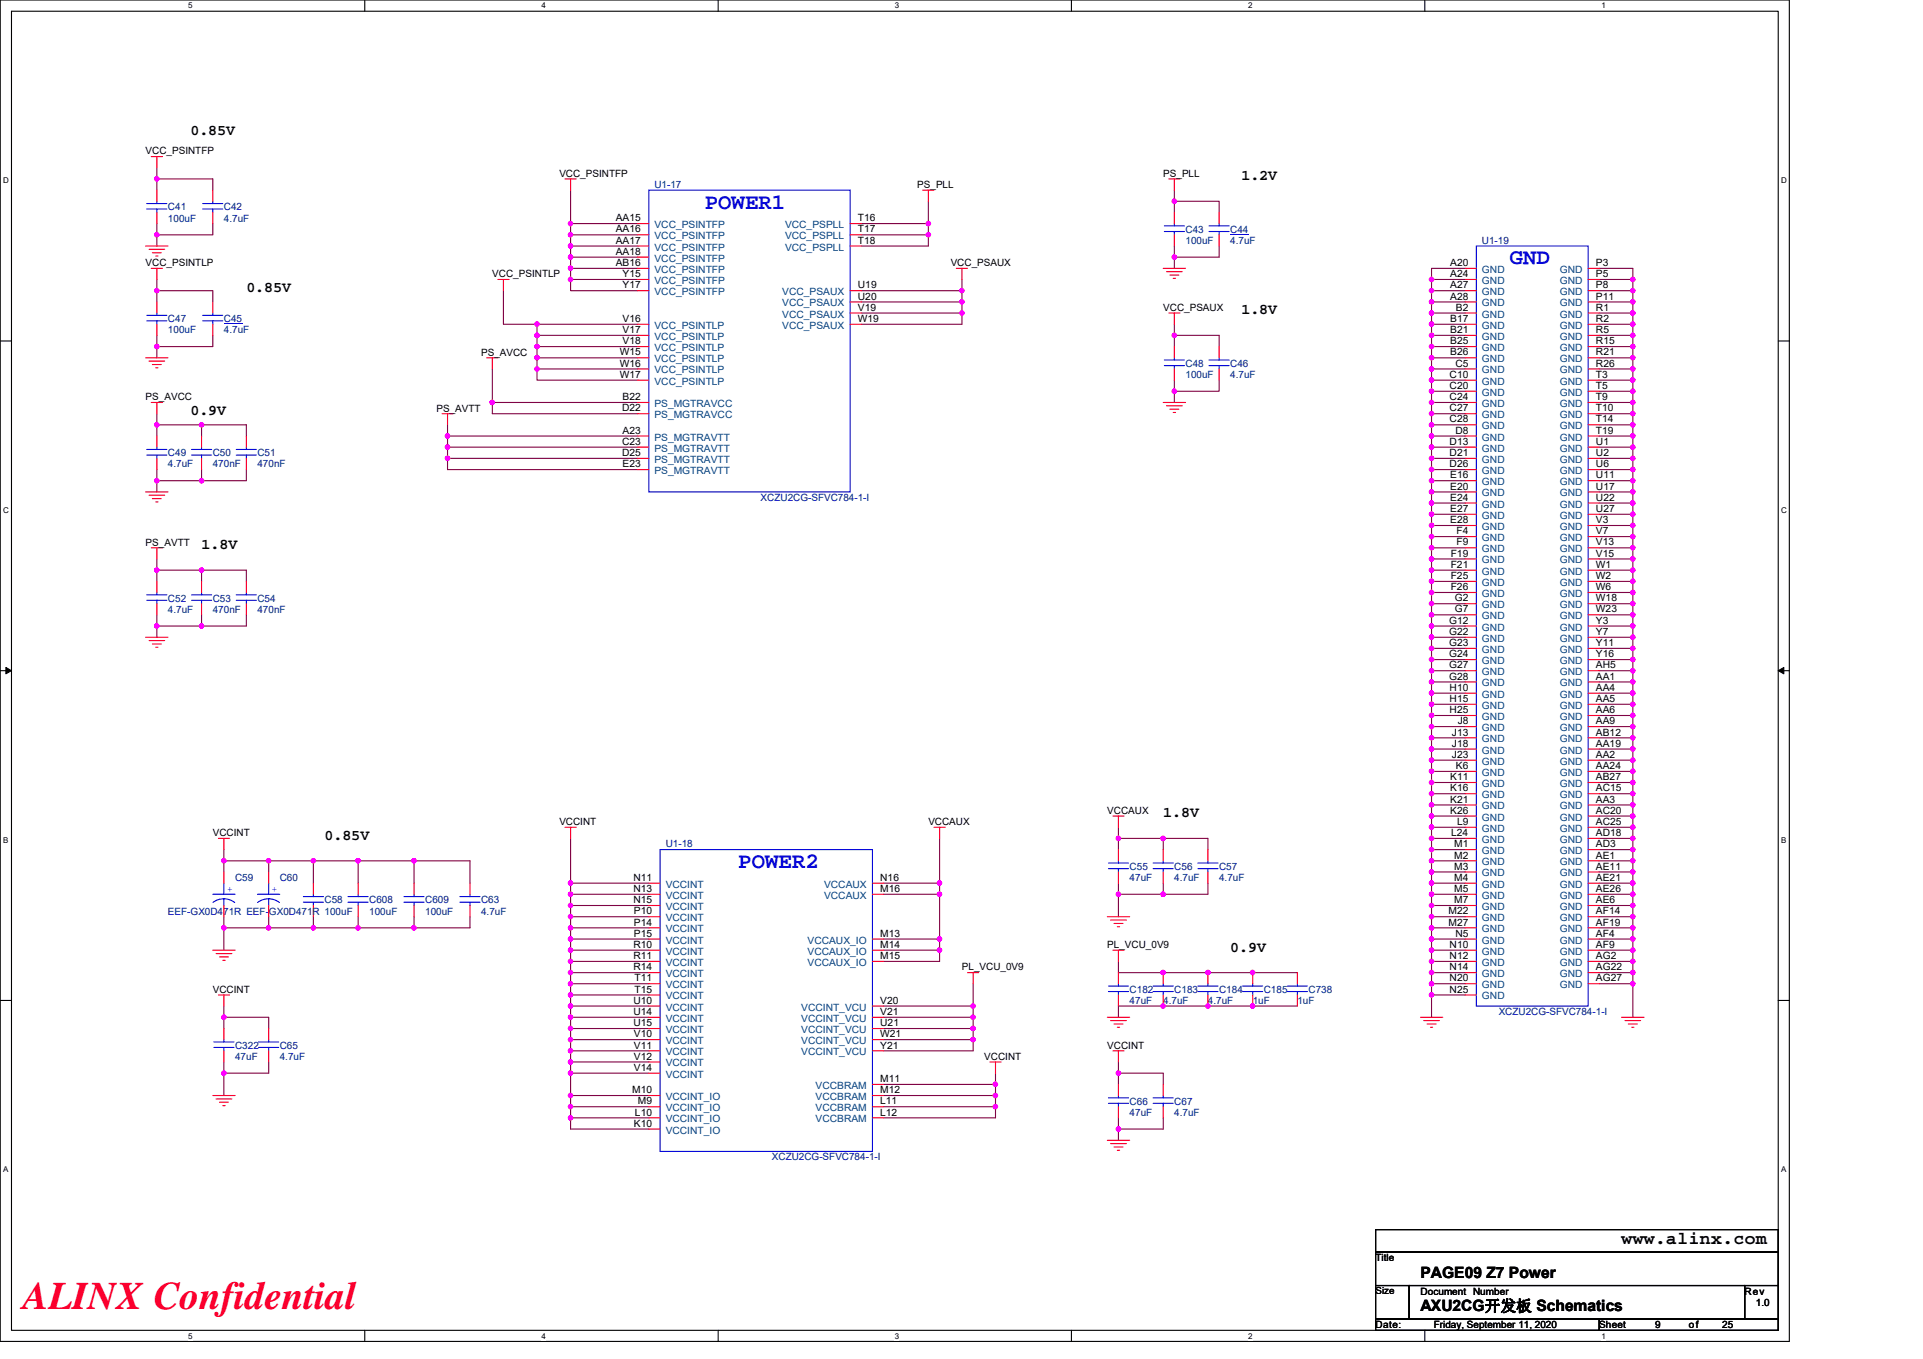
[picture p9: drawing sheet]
<svg xmlns="http://www.w3.org/2000/svg" width="297mm" height="210mm" viewBox="0 0 297 210" stroke-linecap="round" stroke-linejoin="round" font-family="sans-serif">
<path d="M0 0h276.4v207.3h-276.4zM1.8 1.7h272.9v203.8h-272.9z" fill="none" stroke="#000" stroke-width=".17"/>
<g fill="#fff">
<path d="M29.1 .2h.6v1.4h-.6z"/>
<path d="M29.1 205.7h.6v1.4h-.6z"/>
</g>
<path d="M56.3 0v1.7M56.3 205.5v1.8" fill="none" stroke="#000" stroke-width=".17"/>
<g fill="#fff">
<path d="M83.6 .2h.7v1.4h-.7z"/>
<path d="M83.6 205.7h.7v1.4h-.7z"/>
</g>
<path d="M110.9 0v1.7M110.9 205.5v1.8" fill="none" stroke="#000" stroke-width=".17"/>
<g fill="#fff">
<path d="M138.2 .2h.7v1.4h-.7z"/>
<path d="M138.2 205.7h.7v1.4h-.7z"/>
</g>
<path d="M165.5 0v1.7M165.5 205.5v1.8" fill="none" stroke="#000" stroke-width=".17"/>
<g fill="#fff">
<path d="M192.8 .2h.6v1.4h-.6z"/>
<path d="M192.8 205.7h.6v1.4h-.6z"/>
</g>
<path d="M220.1 0v1.7M220.1 205.5v1.8" fill="none" stroke="#000" stroke-width=".17"/>
<g fill="#fff">
<path d="M247.4 .2h.6v1.4h-.6z"/>
<path d="M247.4 205.7h.6v1.4h-.6z"/>
<path d="M.5 27.2h.8v1.4h-.8z"/>
<path d="M275.1 27.2h.9v1.4h-.9z"/>
<path d="M.5 78.1h.8v1.4h-.8z"/>
<path d="M275.1 78.1h.9v1.4h-.9z"/>
</g>
<path d="M0 52.7h1.8M274.7 52.7h1.7" fill="none" stroke="#000" stroke-width=".17"/>
<g fill="#fff">
<path d="M.5 129.1h.8v1.4h-.8z"/>
<path d="M275.1 129.1h.8v1.4h-.8z"/>
</g>
<path d="M0 103.6h1.8M274.7 103.6h1.7" fill="none" stroke="#000" stroke-width=".17"/>
<path d="M.9 103.1l.9 .5-.9 .5zM274.7 103.6l.8-.5v1z" fill="#000" stroke="#000" stroke-width=".15"/>
<g fill="#fff">
<path d="M.5 180h.8v1.4h-.8z"/>
<path d="M275.1 180h.8v1.4h-.8z"/>
</g>
<path d="M0 154.6h1.8M274.7 154.6h1.7M212.5 190h62.2v3.5h-62.2zM212.5 193.5h62.2v5.1h-62.2zM212.5 198.6h5.2v5.2h-5.2zM217.7 198.6h51.8v5.2h-51.8zM269.5 198.6h5.2v5.2h-5.2zM212.5 203.8h34.5v1.7h-34.5zM247 203.8h27.7v1.7h-27.7z" fill="none" stroke="#000" stroke-width=".17"/>
<g fill="none" stroke="#800040" stroke-width=".17">
<path d="M24.2 34.5v1.8M24.2 25.9v1.7M24.2 27.6h8.7v1.8M24.2 36.3v1.7M24.2 27.6v1.8M32.9 34.5v1.8h-8.7M88.1 34.5h10.4M88.1 36.3h10.4M88.1 38h10.4M88.1 39.7h10.4M88.1 39.7v1.8h10.4M88.1 38v1.7"/>
<path d="M88.1 34.5v1.8M88.1 36.3v1.7M88.1 29.4v5.1M133.1 36.3h10.3M133.1 34.5h10.3M143.4 31.1v5.2M143.4 36.3v1.7h-10.3M181.4 39.7v1.8M181.4 29.4v1.7M181.4 31.1h6.9v1.7M181.4 31.1v1.7M181.4 38v1.7"/>
<path d="M188.3 38v1.7h-6.9M24.2 51.8v1.8M24.2 43.2v1.7M24.2 44.9h8.7v1.8M24.2 53.6v1.7M24.2 44.9v1.8M32.9 51.8v1.8h-8.7M76 57v5.2M77.8 44.9v5.2h5.1M82.9 50.1v1.7h15.6M82.9 51.8v1.8h15.6M82.9 53.6v1.7h15.6"/>
<path d="M82.9 55.3v1.7h15.6M82.9 57v1.7h15.6M82.9 50.1h15.6M88.1 41.5v1.7h10.4M88.1 43.2v1.7h10.4M133.1 44.9h15.5M133.1 46.7h15.5M133.1 48.4h15.5M148.6 43.2v1.7M148.6 44.9v3.5M148.6 48.4v1.7h-15.5M181.4 51.8v1.8"/>
<path d="M181.4 58.7v1.8M181.4 51.8h6.9v1.8M181.4 50.1v1.7M188.3 58.7v1.8h-6.9M221.1 57v3.5M221.1 55.3v1.7M221.1 51.8v3.5M221.1 50.1v1.7M221.1 48.4v1.7M221.1 46.7v1.7M221.1 43.2v1.7M221.1 44.9v1.8"/>
<path d="M221.1 48.4h5.2M221.1 50.1h5.2M221.1 51.8h5.2M221.1 53.6h5.2M221.1 55.3h5.2M221.1 57h5.2M221.1 58.7h5.2M221.1 43.2h5.2M221.1 44.9h5.2M221.1 46.7h5.2M226.3 41.5h-5.2v1.7M247 41.5h5.2v1.7"/>
<path d="M247 43.2h5.2v1.7M247 44.9h5.2M247 46.7h5.2M247 48.4h5.2M247 50.1h5.2M247 51.8h5.2M247 53.6h5.2M247 55.3h5.2M247 57h5.2M247 58.7h5.2M252.2 46.7v1.7M252.2 48.4v1.7"/>
<path d="M252.2 44.9v1.8M252.2 53.6v1.7M252.2 50.1v1.7M252.2 51.8v1.8M252.2 55.3v1.7M252.2 57v1.7M252.2 58.7v1.8M24.2 74.3h6.9M24.2 65.6h6.9M24.2 65.6v1.8M24.2 63.9v1.7M24.2 72.6v1.7"/>
<path d="M24.2 74.3v1.7M31.1 65.6v1.8M31.1 72.6v1.7M31.1 65.6h7v1.8M38.1 72.6v1.7h-7M69.1 67.4h29.4M69.1 69.1h29.4M69.1 70.8h29.4M69.1 65.6v3.5M69.1 70.8v1.8h29.4M69.1 69.1v1.7M76 62.2v1.7h22.5"/>
<path d="M76 62.2h22.5M181.4 60.5v1.7M221.1 77.7v1.8M221.1 60.5v1.7M221.1 70.8v6.9M221.1 69.1v1.7M221.1 65.6v3.5M221.1 62.2v1.7M221.1 63.9v1.7M221.1 79.5v1.7M221.1 60.5h5.2M221.1 62.2h5.2"/>
<path d="M221.1 63.9h5.2M221.1 65.6h5.2M221.1 67.4h5.2M221.1 69.1h5.2M221.1 70.8h5.2M221.1 72.6h5.2M221.1 74.3h5.2M221.1 76h5.2M221.1 77.7h5.2M221.1 79.5h5.2M247 60.5h5.2M247 62.2h5.2"/>
<path d="M247 63.9h5.2M247 65.6h5.2M247 67.4h5.2M247 69.1h5.2M247 70.8h5.2M247 72.6h5.2M247 74.3h5.2M247 76h5.2M247 77.7h5.2M247 79.5h5.2M252.2 60.5v3.4M252.2 67.4v1.7"/>
<path d="M252.2 63.9v3.5M252.2 74.3v1.7M252.2 69.1v1.7M252.2 76v1.7M252.2 70.8v1.8M252.2 72.6v1.7M252.2 77.7v1.8M252.2 79.5v1.7M24.2 88.1h6.9M24.2 96.7h6.9M24.2 96.7v1.8M24.2 88.1v1.7"/>
<path d="M24.2 86.4v1.7M24.2 95v1.7M31.1 88.1v1.7M31.1 95v1.7M31.1 88.1h7v1.7M38.1 95v1.7h-7M221.1 96.7v3.5M221.1 81.2v1.7M221.1 95v1.7M221.1 91.5v3.5M221.1 84.6v5.2M221.1 82.9v1.7"/>
<path d="M221.1 89.8v1.7M221.1 81.2h5.2M221.1 82.9h5.2M221.1 84.6h5.2M221.1 86.4h5.2M221.1 88.1h5.2M221.1 89.8h5.2M221.1 91.5h5.2M221.1 93.3h5.2M221.1 95h5.2M221.1 96.7h5.2M221.1 98.5h5.2"/>
<path d="M247 81.2h5.2M247 82.9h5.2M247 84.6h5.2M247 86.4h5.2M247 88.1h5.2M247 89.8h5.2M247 91.5h5.2M247 93.3h5.2M247 95h5.2M247 96.7h5.2M247 98.5h5.2M252.2 81.2v1.7"/>
<path d="M252.2 88.1v1.7M252.2 82.9v1.7M252.2 84.6v1.8M252.2 95v1.7M252.2 89.8v1.7M252.2 91.5v1.8M252.2 98.5v1.7M252.2 96.7v1.8M252.2 93.3v1.7M252.2 86.4v1.7M221.1 112.3v1.7M221.1 103.6v1.8"/>
<path d="M221.1 119.2v3.4M221.1 117.5v1.7M221.1 114v1.7M221.1 108.8v1.8M221.1 107.1v1.7M221.1 100.2v1.7M221.1 101.9v1.7M221.1 105.4v1.7M221.1 115.7v1.8M221.1 100.2h5.2M221.1 101.9h5.2M221.1 103.6h5.2"/>
<path d="M221.1 105.4h5.2M221.1 107.1h5.2M221.1 108.8h5.2M221.1 110.6h5.2M221.1 112.3h5.2M221.1 114h5.2M221.1 115.7h5.2M221.1 117.5h5.2M221.1 119.2h5.2M221.1 110.6v1.7M247 100.2h5.2M247 101.9h5.2"/>
<path d="M247 103.6h5.2M247 105.4h5.2M247 107.1h5.2M247 108.8h5.2M247 110.6h5.2M247 112.3h5.2M247 114h5.2M247 115.7h5.2M247 117.5h5.2M247 119.2h5.2M252.2 110.6v1.7M252.2 103.6v1.8"/>
<path d="M252.2 108.8v1.8M252.2 100.2v3.4M252.2 105.4v1.7M252.2 112.3v1.7M252.2 117.5v1.7M252.2 115.7v1.8M252.2 114v1.7M252.2 119.2v3.4M252.2 107.1v1.7M34.6 133v1.7M34.6 131.3v1.7M34.6 133h6.9"/>
<path d="M41.5 133h6.9M41.5 133v1.7M48.4 133v3.5M48.4 133h6.9M64 136.5v-3.5h8.6v3.5M64 133h-8.7v3.5M88.1 136.5v1.7M88.1 138.2v1.7M88.1 129.5v7h12.1M88.1 138.2h12.1M88.1 139.9h12.1M88.1 139.9v1.7h12.1"/>
<path d="M136.5 136.5h8.6M136.5 138.2h8.6M145.1 129.5v7M145.1 136.5v1.7M145.1 138.2v6.9M172.8 129.5h6.9M172.8 138.2h6.9M172.8 129.5v1.8M172.8 136.5v1.7M172.8 138.2v3.4M172.8 127.8v1.7M179.7 129.5h6.9v1.8"/>
<path d="M179.7 129.5v1.8M179.7 136.5v1.7M186.6 136.5v1.7h-6.9M221.1 139.9v1.7M221.1 136.5v3.4M221.1 134.7v1.8M221.1 131.3v3.4M221.1 126.1v3.4M221.1 122.6v3.5M221.1 129.5v1.8M221.1 120.9h5.2M221.1 122.6h5.2"/>
<path d="M221.1 124.4h5.2M221.1 126.1h5.2M221.1 127.8h5.2M221.1 129.5h5.2M221.1 131.3h5.2M221.1 133h5.2M221.1 134.7h5.2M221.1 136.5h5.2M221.1 138.2h5.2M221.1 139.9h5.2M247 120.9h5.2M247 122.6h5.2"/>
<path d="M247 124.4h5.2M247 126.1h5.2M247 127.8h5.2M247 129.5h5.2M247 131.3h5.2M247 133h5.2M247 134.7h5.2M247 136.5h5.2M247 139.9h5.2M247 138.2h5.2M252.2 129.5v1.8M252.2 122.6v1.8"/>
<path d="M252.2 131.3v1.7M252.2 124.4v1.7M252.2 136.5v1.7M252.2 126.1v1.7M252.2 127.8v1.7M252.2 133v1.7M252.2 134.7v1.8M252.2 138.2v3.4M34.6 141.6v5.2M34.6 143.4h6.9M34.6 157.2v1.7M34.6 157.2h6.9v1.7"/>
<path d="M34.6 155.4v1.8M41.5 143.4h6.9M41.5 141.6v1.8M48.4 141.6v1.8M48.4 143.4h6.9M55.3 141.6v1.8h8.7M64 141.6v1.8h8.6v-1.8M88.1 141.6v1.8M88.1 145.1v1.7M88.1 155.4v3.5M88.1 153.7v1.7M88.1 152v1.7"/>
<path d="M88.1 148.5v1.8M88.1 146.8v1.7M88.1 158.9v3.5M88.1 150.3v1.7M88.1 143.4h12.1M88.1 143.4v1.7h12.1M88.1 146.8h12.1M88.1 148.5h12.1M88.1 150.3h12.1M88.1 152h12.1M88.1 153.7h12.1M88.1 155.4h12.1"/>
<path d="M88.1 157.2h12.1M88.1 158.9h12.1M136.5 155.4h13.8M136.5 157.2h13.8v1.7M136.5 158.9h13.8M136.5 145.1h8.6M136.5 146.8h8.6v1.7h-8.6M145.1 145.1v1.7M150.3 158.9v1.7M150.3 155.4v1.8M150.3 152v3.4M172.8 148.5v1.8h27.6"/>
<path d="M200.4 155.4h-27.6v1.8M221.1 141.6v1.8M221.1 143.4v1.7M221.1 153.7v3.5M221.1 148.5v1.8M221.1 150.3v1.7M221.1 145.1v3.4M221.1 141.6h5.2M221.1 145.1h5.2M221.1 143.4h5.2M221.1 146.8h5.2M221.1 148.5h5.2"/>
<path d="M221.1 152h5.2M221.1 150.3h5.2M221.1 152v1.7h5.2M247 145.1h5.2M247 143.4h5.2M247 141.6h5.2M247 146.8h5.2M247 148.5h5.2M247 152h5.2M247 150.3h5.2M252.2 141.6v1.8M252.2 143.4v1.7"/>
<path d="M252.2 152v5.2M252.2 146.8v3.5M252.2 150.3v1.7M252.2 145.1v1.7M34.6 165.8v3.5M34.6 164.1v1.7M41.5 164.1v1.7h-6.9M88.1 162.4v1.7M88.1 164.1v1.7M88.1 160.6h12.1M88.1 162.4h12.1M88.1 164.1h12.1"/>
<path d="M88.1 165.8h12.1M88.1 169.3h12.1M88.1 171h12.1M88.1 172.7h12.1M88.1 169.3v5.2h12.1M88.1 165.8v3.5M136.5 167.6h17.3M136.5 169.3h17.3M136.5 171h17.3M136.5 160.6h13.8M150.3 160.6v1.8h-13.8M153.8 165.8v1.8"/>
<path d="M153.8 167.6v1.7M153.8 171v1.7h-17.3M153.8 169.3v1.7M172.8 165.8h6.9v1.8M172.8 174.5v1.7M172.8 165.8v1.8M172.8 164.1v1.7M172.8 172.7v1.8M179.7 172.7v1.8h-6.9"/>
</g>
<g fill="#f0f" stroke="#f0f" stroke-width=".17">
<circle cx="252.2" cy="43.2" r=".34"/>
<circle cx="252.2" cy="46.6" r=".34"/>
<circle cx="252.2" cy="44.9" r=".33"/>
<circle cx="252.2" cy="48.4" r=".34"/>
<circle cx="252.2" cy="50.1" r=".34"/>
<circle cx="252.2" cy="53.5" r=".33"/>
<circle cx="252.2" cy="51.8" r=".34"/>
<circle cx="252.2" cy="55.3" r=".34"/>
<circle cx="252.2" cy="57" r=".34"/>
<circle cx="252.2" cy="58.7" r=".34"/>
<circle cx="252.2" cy="60.4" r=".34"/>
<circle cx="252.2" cy="62.2" r=".33"/>
<circle cx="252.2" cy="63.9" r=".34"/>
<circle cx="252.2" cy="67.3" r=".34"/>
<circle cx="252.2" cy="65.6" r=".34"/>
<circle cx="252.2" cy="69.1" r=".34"/>
<circle cx="252.2" cy="76" r=".34"/>
<circle cx="252.2" cy="81.2" r=".34"/>
<circle cx="252.2" cy="70.8" r=".33"/>
<circle cx="252.2" cy="82.9" r=".34"/>
<circle cx="252.2" cy="74.3" r=".34"/>
<circle cx="252.2" cy="72.5" r=".34"/>
<circle cx="252.2" cy="79.4" r=".33"/>
<circle cx="252.2" cy="77.7" r=".34"/>
<circle cx="252.2" cy="89.8" r=".34"/>
<circle cx="252.2" cy="88.1" r=".33"/>
<circle cx="252.2" cy="84.6" r=".34"/>
<circle cx="252.2" cy="96.7" r=".33"/>
<circle cx="252.2" cy="95" r=".34"/>
<circle cx="252.2" cy="93.3" r=".34"/>
<circle cx="252.2" cy="91.5" r=".34"/>
<circle cx="252.2" cy="98.4" r=".34"/>
<circle cx="252.2" cy="101.9" r=".34"/>
<circle cx="252.2" cy="105.4" r=".33"/>
<circle cx="252.2" cy="103.6" r=".34"/>
<circle cx="252.2" cy="100.2" r=".34"/>
<circle cx="252.2" cy="110.5" r=".34"/>
<circle cx="252.2" cy="108.8" r=".34"/>
<circle cx="252.2" cy="107.1" r=".34"/>
<circle cx="252.2" cy="115.7" r=".34"/>
<circle cx="252.2" cy="112.3" r=".34"/>
<circle cx="252.2" cy="117.5" r=".34"/>
<circle cx="252.2" cy="124.4" r=".34"/>
<circle cx="252.2" cy="122.6" r=".33"/>
<circle cx="252.2" cy="114" r=".33"/>
<circle cx="252.2" cy="120.9" r=".34"/>
<circle cx="252.2" cy="119.2" r=".34"/>
<circle cx="252.2" cy="127.8" r=".34"/>
<circle cx="252.2" cy="133" r=".34"/>
<circle cx="252.2" cy="136.4" r=".34"/>
<circle cx="252.2" cy="126.1" r=".34"/>
<circle cx="252.2" cy="134.7" r=".34"/>
<circle cx="252.2" cy="139.9" r=".33"/>
<circle cx="252.2" cy="143.4" r=".34"/>
<circle cx="252.2" cy="141.6" r=".34"/>
<circle cx="252.2" cy="138.2" r=".34"/>
<circle cx="221.1" cy="46.6" r=".34"/>
<circle cx="221.1" cy="58.7" r=".34"/>
<circle cx="221.1" cy="62.2" r=".33"/>
<circle cx="221.1" cy="63.9" r=".34"/>
<circle cx="221.1" cy="69.1" r=".34"/>
<circle cx="221.1" cy="70.8" r=".33"/>
<circle cx="221.1" cy="74.3" r=".34"/>
<circle cx="221.1" cy="76" r=".34"/>
<circle cx="221.1" cy="84.6" r=".34"/>
<circle cx="221.1" cy="86.4" r=".34"/>
<circle cx="221.1" cy="88.1" r=".33"/>
<circle cx="221.1" cy="93.3" r=".34"/>
<circle cx="221.1" cy="95" r=".34"/>
<circle cx="221.1" cy="96.7" r=".33"/>
<circle cx="221.1" cy="100.2" r=".34"/>
<circle cx="221.1" cy="114" r=".33"/>
<circle cx="221.1" cy="117.5" r=".34"/>
<circle cx="221.1" cy="119.2" r=".34"/>
<circle cx="221.1" cy="122.6" r=".33"/>
<circle cx="221.1" cy="124.4" r=".34"/>
<circle cx="221.1" cy="133" r=".34"/>
<circle cx="221.1" cy="141.6" r=".34"/>
<circle cx="221.1" cy="139.9" r=".33"/>
<circle cx="221.1" cy="145.1" r=".34"/>
<circle cx="221.1" cy="112.3" r=".34"/>
<circle cx="221.1" cy="98.4" r=".34"/>
<circle cx="221.1" cy="57" r=".34"/>
<circle cx="221.1" cy="55.3" r=".34"/>
<circle cx="221.1" cy="53.5" r=".33"/>
<circle cx="221.1" cy="51.8" r=".34"/>
<circle cx="221.1" cy="50.1" r=".34"/>
<circle cx="221.1" cy="48.4" r=".34"/>
<circle cx="221.1" cy="82.9" r=".34"/>
<circle cx="221.1" cy="81.2" r=".34"/>
<circle cx="221.1" cy="79.4" r=".33"/>
<circle cx="221.1" cy="77.7" r=".34"/>
<circle cx="221.1" cy="105.4" r=".33"/>
<circle cx="221.1" cy="103.6" r=".34"/>
<circle cx="221.1" cy="138.2" r=".34"/>
<circle cx="221.1" cy="136.4" r=".34"/>
<circle cx="221.1" cy="134.7" r=".34"/>
<circle cx="221.1" cy="43.2" r=".34"/>
<circle cx="221.1" cy="127.8" r=".34"/>
<circle cx="221.1" cy="126.1" r=".34"/>
<circle cx="221.1" cy="120.9" r=".34"/>
<circle cx="221.1" cy="115.7" r=".34"/>
<circle cx="221.1" cy="44.9" r=".33"/>
<circle cx="221.1" cy="60.4" r=".34"/>
<circle cx="221.1" cy="108.8" r=".34"/>
<circle cx="221.1" cy="72.5" r=".34"/>
<circle cx="221.1" cy="67.3" r=".34"/>
<circle cx="221.1" cy="65.6" r=".34"/>
<circle cx="221.1" cy="131.3" r=".33"/>
<circle cx="221.1" cy="129.5" r=".34"/>
<circle cx="88.1" cy="136.4" r=".34"/>
<circle cx="88.1" cy="138.2" r=".34"/>
<circle cx="88.1" cy="139.9" r=".33"/>
<circle cx="88.1" cy="141.6" r=".34"/>
<circle cx="88.1" cy="143.4" r=".34"/>
<circle cx="88.1" cy="150.3" r=".34"/>
<circle cx="88.1" cy="158.9" r=".34"/>
<circle cx="88.1" cy="160.6" r=".34"/>
<circle cx="88.1" cy="165.8" r=".33"/>
<circle cx="88.1" cy="146.8" r=".34"/>
<circle cx="88.1" cy="145.1" r=".34"/>
<circle cx="88.1" cy="157.2" r=".33"/>
<circle cx="88.1" cy="155.4" r=".34"/>
<circle cx="88.1" cy="153.7" r=".34"/>
<circle cx="88.1" cy="148.5" r=".33"/>
<circle cx="88.1" cy="164.1" r=".34"/>
<circle cx="88.1" cy="162.3" r=".34"/>
<circle cx="88.1" cy="152" r=".34"/>
<circle cx="221.1" cy="110.5" r=".34"/>
<circle cx="221.1" cy="143.4" r=".34"/>
<circle cx="221.1" cy="101.9" r=".34"/>
<circle cx="221.1" cy="107.1" r=".34"/>
<circle cx="221.1" cy="91.5" r=".34"/>
<circle cx="221.1" cy="89.8" r=".34"/>
<circle cx="221.1" cy="146.8" r=".34"/>
<circle cx="221.1" cy="148.5" r=".33"/>
<circle cx="221.1" cy="150.3" r=".34"/>
<circle cx="221.1" cy="152" r=".34"/>
<circle cx="221.1" cy="153.7" r=".34"/>
<circle cx="252.2" cy="131.3" r=".33"/>
<circle cx="252.2" cy="129.5" r=".34"/>
<circle cx="252.2" cy="86.4" r=".34"/>
<circle cx="252.2" cy="148.5" r=".33"/>
<circle cx="252.2" cy="152" r=".34"/>
<circle cx="252.2" cy="146.8" r=".34"/>
<circle cx="252.2" cy="150.3" r=".34"/>
<circle cx="252.2" cy="145.1" r=".34"/>
<circle cx="88.1" cy="169.3" r=".34"/>
<circle cx="88.1" cy="171" r=".34"/>
<circle cx="88.1" cy="172.7" r=".34"/>
<circle cx="41.5" cy="133" r=".34"/>
<circle cx="34.6" cy="133" r=".34"/>
<circle cx="48.4" cy="133" r=".34"/>
<circle cx="48.4" cy="143.4" r=".34"/>
<circle cx="41.5" cy="143.4" r=".34"/>
<circle cx="34.6" cy="143.4" r=".34"/>
<circle cx="153.8" cy="167.5" r=".34"/>
<circle cx="153.8" cy="169.3" r=".34"/>
<circle cx="153.8" cy="171" r=".34"/>
<circle cx="34.6" cy="165.8" r=".33"/>
<circle cx="172.8" cy="165.8" r=".33"/>
<circle cx="172.8" cy="174.4" r=".33"/>
<circle cx="34.6" cy="157.2" r=".33"/>
<circle cx="145.1" cy="136.4" r=".34"/>
<circle cx="145.1" cy="138.2" r=".34"/>
<circle cx="145.1" cy="145.1" r=".34"/>
<circle cx="145.1" cy="146.8" r=".34"/>
<circle cx="179.7" cy="129.5" r=".34"/>
<circle cx="172.8" cy="129.5" r=".34"/>
<circle cx="179.7" cy="138.2" r=".34"/>
<circle cx="172.8" cy="138.2" r=".34"/>
<circle cx="150.3" cy="155.4" r=".34"/>
<circle cx="150.3" cy="157.2" r=".33"/>
<circle cx="150.3" cy="158.9" r=".34"/>
<circle cx="150.3" cy="160.6" r=".34"/>
<circle cx="88.1" cy="39.7" r=".34"/>
<circle cx="88.1" cy="43.2" r=".34"/>
<circle cx="88.1" cy="41.4" r=".34"/>
<circle cx="88.1" cy="34.5" r=".34"/>
<circle cx="88.1" cy="38" r=".34"/>
<circle cx="88.1" cy="36.3" r=".33"/>
<circle cx="83" cy="53.5" r=".33"/>
<circle cx="82.9" cy="51.8" r=".34"/>
<circle cx="82.9" cy="55.3" r=".34"/>
<circle cx="82.9" cy="57" r=".34"/>
<circle cx="24.2" cy="36.3" r=".33"/>
<circle cx="148.6" cy="44.9" r=".33"/>
<circle cx="148.6" cy="46.6" r=".34"/>
<circle cx="148.6" cy="48.4" r=".34"/>
<circle cx="143.4" cy="34.5" r=".34"/>
<circle cx="143.4" cy="36.3" r=".33"/>
<circle cx="181.4" cy="31.1" r=".34"/>
<circle cx="181.4" cy="39.7" r=".34"/>
<circle cx="69.1" cy="67.3" r=".34"/>
<circle cx="69.1" cy="69.1" r=".34"/>
<circle cx="69.1" cy="70.8" r=".33"/>
<circle cx="76" cy="62.2" r=".33"/>
<circle cx="31.1" cy="65.6" r=".34"/>
<circle cx="31.1" cy="74.3" r=".34"/>
<circle cx="31.1" cy="88.1" r=".33"/>
<circle cx="31.1" cy="96.7" r=".33"/>
<circle cx="181.4" cy="60.4" r=".34"/>
<circle cx="181.4" cy="51.8" r=".34"/>
<circle cx="24.2" cy="65.6" r=".34"/>
<circle cx="24.2" cy="88.1" r=".33"/>
<circle cx="82.9" cy="50.1" r=".34"/>
<circle cx="24.2" cy="53.5" r=".33"/>
<circle cx="24.2" cy="27.6" r=".33"/>
<circle cx="24.2" cy="44.9" r=".33"/>
<circle cx="24.2" cy="74.3" r=".34"/>
<circle cx="24.2" cy="96.7" r=".33"/>
<circle cx="55.3" cy="133" r=".34"/>
<circle cx="63.9" cy="133" r=".34"/>
<circle cx="63.9" cy="143.4" r=".34"/>
<circle cx="55.3" cy="143.4" r=".34"/>
<circle cx="193.5" cy="150.3" r=".34"/>
<circle cx="193.5" cy="155.4" r=".34"/>
<circle cx="179.7" cy="155.4" r=".34"/>
<circle cx="186.6" cy="150.3" r=".34"/>
<circle cx="186.6" cy="155.4" r=".34"/>
<circle cx="179.7" cy="150.3" r=".34"/>
</g>
<g fill="none" stroke="#f00" stroke-width=".17">
<path d="M22.5 38h3.4M23 38.5h2.4M23.4 24.2h1.7M23.5 39.1h1.4M24.1 39.6h.3M24.2 24.2v1.7M24.2 29.4v1.7M24.2 32.8v1.7M32.9 29.4v1.7M32.9 32.8v1.7M87.3 27.6h1.7M88.1 27.6v1.8"/>
<path d="M98.5 34.5h1.7M98.5 36.3h1.7M98.5 38h1.7M98.5 39.7h1.7M131.3 34.5h1.8M131.3 36.3h1.8M131.3 38h1.8M142.5 29.4h1.8M143.4 29.4v1.7M180.5 27.6h1.8M181.4 27.6v1.8M181.4 32.8v1.7"/>
<path d="M181.4 36.3v1.7M188.3 32.8v1.7M188.3 36.3v1.7M22.5 55.3h3.4M23 55.8h2.4M23.4 41.5h1.7M23.5 56.3h1.4M24.1 56.8h.3M24.2 41.5v1.7M24.2 46.7v1.7M24.2 50.1v1.7M32.9 46.7v1.7"/>
<path d="M32.9 50.1v1.7M75.2 55.3h1.7M76 55.3v1.7M76.9 43.2h1.7M77.8 43.2v1.7M98.5 41.5h1.7M98.5 50.1h1.7M98.5 51.8h1.7M98.5 53.6h1.7M98.5 55.3h1.7M98.5 57h1.7M98.5 58.7h1.7"/>
<path d="M98.5 43.2h1.7M98.5 44.9h1.7M131.3 44.9h1.8M131.3 46.7h1.8M131.3 48.4h1.8M131.3 50.1h1.8M147.7 41.5h1.8M148.6 41.5v1.7M179.7 41.5h3.4M180.2 42h2.4M180.5 48.4h1.8M180.7 42.5h1.4"/>
<path d="M181.2 43h.4M181.4 48.4v1.7M181.4 53.6v1.7M181.4 57v1.7M188.3 53.6v1.7M188.3 57v1.7M226.3 41.5h1.7M226.3 43.2h1.7M226.3 44.9h1.7M226.3 46.7h1.7M226.3 50.1h1.7M226.3 48.4h1.7"/>
<path d="M226.3 51.8h1.7M226.3 53.6h1.7M226.3 55.3h1.7M226.3 58.7h1.7M226.3 57h1.7M245.3 46.7h1.7M245.3 41.5h1.7M245.3 43.2h1.7M245.3 44.9h1.7M245.3 48.4h1.7M245.3 53.6h1.7M245.3 50.1h1.7"/>
<path d="M245.3 55.3h1.7M245.3 57h1.7M245.3 51.8h1.7M245.3 58.7h1.7M22.5 76h3.4M23 76.5h2.4M23.4 62.2h1.7M23.5 77h1.4M24.1 77.6h.3M24.2 62.2v1.7M24.2 67.4v1.7M24.2 70.8v1.8"/>
<path d="M31.1 67.4v1.7M31.1 70.8v1.8M38.1 67.4v1.7M38.1 70.8v1.8M68.3 63.9h1.7M69.1 63.9v1.7M98.5 67.4h1.7M98.5 62.2h1.7M98.5 69.1h1.7M98.5 63.9h1.7M98.5 70.8h1.7M98.5 72.6h1.7"/>
<path d="M179.7 62.2h3.4M180.2 62.7h2.4M180.7 63.2h1.4M181.2 63.7h.4M226.3 60.5h1.7M226.3 62.2h1.7M226.3 63.9h1.7M226.3 65.6h1.7M226.3 69.1h1.7M226.3 70.8h1.7M226.3 72.6h1.7M226.3 67.4h1.7"/>
<path d="M226.3 74.3h1.7M226.3 76h1.7M226.3 77.7h1.7M226.3 79.5h1.7M245.3 63.9h1.7M245.3 65.6h1.7M245.3 67.4h1.7M245.3 60.5h1.7M245.3 62.2h1.7M245.3 69.1h1.7M245.3 74.3h1.7M245.3 76h1.7"/>
<path d="M245.3 70.8h1.7M245.3 77.7h1.7M245.3 79.5h1.7M245.3 72.6h1.7M22.5 98.5h3.4M23 99h2.4M23.4 84.6h1.7M23.5 99.5h1.4M24.2 84.6v1.8M24.2 89.8v1.7M24.2 93.3v1.7M31.1 89.8v1.7"/>
<path d="M31.1 93.3v1.7M38.1 89.8v1.7M38.1 93.3v1.7M226.3 81.2h1.7M226.3 86.4h1.7M226.3 88.1h1.7M226.3 89.8h1.7M226.3 91.5h1.7M226.3 82.9h1.7M226.3 84.6h1.7M226.3 96.7h1.7M226.3 93.3h1.7"/>
<path d="M226.3 98.5h1.7M226.3 95h1.7M245.3 84.6h1.7M245.3 86.4h1.7M245.3 81.2h1.7M245.3 82.9h1.7M245.3 88.1h1.7M245.3 93.3h1.7M245.3 89.8h1.7M245.3 95h1.7M245.3 91.5h1.7M245.3 96.7h1.7"/>
<path d="M245.3 98.5h1.7M24.1 100h.3M226.3 100.2h1.7M226.3 101.9h1.7M226.3 103.6h1.7M226.3 105.4h1.7M226.3 107.1h1.7M226.3 108.8h1.7M226.3 110.6h1.7M226.3 114h1.7M226.3 115.7h1.7M226.3 117.5h1.7"/>
<path d="M226.3 112.3h1.7M226.3 119.2h1.7M245.3 105.4h1.7M245.3 115.7h1.7M245.3 117.5h1.7M245.3 119.2h1.7M245.3 107.1h1.7M245.3 108.8h1.7M245.3 110.6h1.7M245.3 112.3h1.7M245.3 114h1.7M245.3 103.6h1.7"/>
<path d="M245.3 100.2h1.7M245.3 101.9h1.7M33.7 129.5h1.8M34.6 129.5v1.8M34.6 134.7v1.8M34.6 139.9v1.7M41.5 134.7v1.8M41.5 139.9v1.7M48.4 136.5v1.7M48.4 139.9v1.7M55.3 136.5v1.7M55.3 139.9v1.7"/>
<path d="M64 136.5v1.7M64 139.9v1.7M72.6 136.5v1.7M72.6 139.9v1.7M87.3 127.8h1.7M88.1 127.8v1.7M100.2 136.5h1.8M100.2 138.2h1.8M100.2 139.9h1.8M134.8 138.2h1.7M134.8 136.5h1.7M144.3 127.8h1.7"/>
<path d="M145.1 127.8v1.7M171.9 126.1h1.7M172.8 126.1v1.7M172.8 131.3v1.7M172.8 134.7v1.8M179.7 131.3v1.7M179.7 134.7v1.8M186.6 131.3v1.7M186.6 134.7v1.8M226.3 120.9h1.7M226.3 122.6h1.7M226.3 124.4h1.7"/>
<path d="M226.3 126.1h1.7M226.3 129.5h1.7M226.3 127.8h1.7M226.3 131.3h1.7M226.3 133h1.7M226.3 134.7h1.7M226.3 136.5h1.7M226.3 138.2h1.7M226.3 139.9h1.7M245.3 124.4h1.7M245.3 120.9h1.7M245.3 122.6h1.7"/>
<path d="M245.3 126.1h1.7M245.3 127.8h1.7M245.3 129.5h1.7M245.3 131.3h1.7M245.3 133h1.7M245.3 134.7h1.7M245.3 136.5h1.7M245.3 138.2h1.7M245.3 139.9h1.7M32.9 146.8h3.4M33.4 147.3h2.4M33.7 153.7h1.8"/>
<path d="M33.9 147.8h1.4M34.4 148.4h.4M34.6 153.7v1.7M34.6 158.9v1.7M41.5 158.9v1.7M100.2 141.6h1.8M100.2 143.4h1.8M100.2 145.1h1.8M100.2 146.8h1.8M100.2 148.5h1.8M100.2 150.3h1.8M100.2 152h1.8"/>
<path d="M100.2 153.7h1.8M100.2 155.4h1.8M100.2 157.2h1.8M100.2 158.9h1.8M134.8 145.1h1.7M134.8 146.8h1.7M134.8 148.5h1.7M134.8 158.9h1.7M134.8 155.4h1.7M134.8 157.2h1.7M149.5 150.3h1.7M150.3 150.3v1.7"/>
<path d="M171 141.6h3.5M171 157.2h3.5M171.6 142.2h2.4M171.6 157.7h2.4M171.9 146.8h1.7M172.1 142.7h1.4M172.1 158.2h1.4M172.6 143.2h.3M172.6 158.7h.3M172.8 146.8v1.7M172.8 150.3v1.7M172.8 153.7v1.7"/>
<path d="M179.7 150.3v1.7M179.7 153.7v1.7M186.6 150.3v1.7M186.6 153.7v1.7M193.5 150.3v1.7M193.5 153.7v1.7M200.4 150.3v1.7M200.4 153.7v1.7M219.4 157.2h3.5M219.9 157.7h2.4M220.4 158.2h1.4M221 158.7h.3"/>
<path d="M226.3 141.6h1.7M226.3 143.4h1.7M226.3 146.8h1.7M226.3 148.5h1.7M226.3 150.3h1.7M226.3 152h1.7M226.3 153.7h1.7M226.3 145.1h1.7M245.3 141.6h1.7M245.3 143.4h1.7M245.3 145.1h1.7M245.3 146.8h1.7"/>
<path d="M245.3 148.5h1.7M245.3 150.3h1.7M245.3 152h1.7M250.5 157.2h3.5M251 157.7h2.4M251.5 158.2h1.4M252 158.7h.4M32.9 169.3h3.4M33.4 169.8h2.4M33.9 170.3h1.4M34.4 170.8h.4M34.6 162.4v1.7"/>
<path d="M41.5 162.4v1.7M100.2 174.5h1.8M100.2 172.7h1.8M100.2 169.3h1.8M100.2 171h1.8M100.2 160.6h1.8M100.2 162.4h1.8M100.2 164.1h1.8M100.2 165.8h1.8M134.8 171h1.7M134.8 172.7h1.7M134.8 167.6h1.7"/>
<path d="M134.8 169.3h1.7M134.8 160.6h1.7M134.8 162.4h1.7M152.9 164.1h1.7M153.8 164.1v1.7M171 176.2h3.5M171.6 176.7h2.4M171.9 162.4h1.7M172.1 177.2h1.4M172.6 177.7h.3M172.8 162.4v1.7M172.8 167.6v1.7"/>
<path d="M172.8 171v1.7M179.7 167.6v1.7M179.7 171v1.7"/>
</g>
<g fill="none" stroke="#00f" stroke-width=".17">
<path d="M22.7 32.3h3.1M22.7 31.5h3.1M24.2 31.1v.4M24.2 32.3v.5M31.3 32.3h3.1M31.3 31.5h3.1M32.9 31.1v.4M32.9 32.3v.5M100.2 29.4h31.1v46.6h-31.1zM179.8 35.8h3.2M179.8 34.9h3.2M181.4 34.5v.4"/>
<path d="M181.4 35.8v.5M186.7 35.8h3.2M186.7 34.9h3.2M188.3 34.5v.4M188.3 35.8v.5M228 38h17.3v117.4h-17.3zM22.7 49.6h3.1M22.7 48.7h3.1M24.2 48.4v.3M24.2 49.6v.5M31.3 49.6h3.1M31.3 48.7h3.1"/>
<path d="M32.9 48.4v.3M32.9 49.6v.5M179.8 56.5h3.2M179.8 55.6h3.2M181.4 55.3v.3M181.4 56.5v.5M186.7 56.5h3.2M186.7 55.6h3.2M188.3 55.3v.3M188.3 56.5v.5M22.7 70.3h3.1M22.7 69.4h3.1"/>
<path d="M24.2 69.1v.3M24.2 70.3v.5M29.6 70.3h3.1M29.6 69.4h3.1M31.1 69.1v.3M31.1 70.3v.5M36.5 70.3h3.1M36.5 69.4h3.1M38.1 69.1v.3M38.1 70.3v.5M22.7 92.8h3.1M22.7 91.9h3.1"/>
<path d="M24.2 91.5v.4M24.2 92.8v.5M29.6 92.8h3.1M29.6 91.9h3.1M31.1 91.5v.4M31.1 92.8v.5M36.5 92.8h3.1M36.5 91.9h3.1M38.1 91.5v.4M38.1 92.8v.5M32.9 138.2h3.4M32.9 139.4l.6-.3 1.1-.2 1 .2 .7 .3"/>
<path d="M34.6 138.9v1M34.6 136.5v1.7M39.8 138.2h3.4M39.8 139.4l.6-.3 1.1-.2 1 .2 .7 .3M41.5 138.9v1M41.5 136.5v1.7M46.9 139.4h3.1M46.9 138.5h3.1M48.4 138.2v.3M48.4 139.4v.5M53.8 139.4h3.1M53.8 138.5h3.1"/>
<path d="M55.3 138.2v.3M55.3 139.4v.5M62.4 139.4h3.1M62.4 138.5h3.1M64 138.2v.3M64 139.4v.5M71 139.4h3.1M71 138.5h3.1M72.6 138.2v.3M72.6 139.4v.5M102 131.3h32.8v46.6h-32.8zM171.2 134.2h3.1"/>
<path d="M171.2 133.4h3.1M172.8 133v.4M172.8 134.2v.5M178.1 134.2h3.1M178.1 133.4h3.1M179.7 133v.4M179.7 134.2v.5M185 134.2h3.1M185 133.4h3.1M186.6 133v.4M186.6 134.2v.5M171.2 153.2h3.1"/>
<path d="M171.2 152.4h3.1M172.8 152v.4M172.8 153.2v.5M178.1 153.2h3.1M178.1 152.4h3.1M179.7 152v.4M179.7 153.2v.5M185 153.2h3.1M185 152.4h3.1M186.6 152v.4M186.6 153.2v.5M191.9 153.2h3.1"/>
<path d="M191.9 152.4h3.1M193.5 152v.4M193.5 153.2v.5M198.9 153.2h3M198.9 152.4h3M200.4 152v.4M200.4 153.2v.5M33 161.8h3.1M33 161h3.1M34.6 160.6v.4M34.6 161.8v.6M39.9 161.8h3.1"/>
<path d="M39.9 161h3.1M41.5 160.6v.4M41.5 161.8v.6M171.2 170.5h3.1M171.2 169.6h3.1M172.8 169.3v.3M172.8 170.5v.5M178.1 170.5h3.1M178.1 169.6h3.1M179.7 169.3v.3M179.7 170.5v.5"/>
</g>
<path d="M190 36.2h2.9M34.6 50h2.8" fill="none" stroke="#000080" stroke-width=".15"/>
<text font-size="6" fill="#f00" x="3.5" y="202.3">ALINX Confidential</text>
<g font-size="3.4" fill="#00f">
<text x="108.9" y="32.2">POWER1</text>
<text x="233.2" y="40.9">GND</text>
<text x="114" y="134.1">POWER2</text>
</g>
<text font-size="2.8" x="250.5" y="192.3">www.alinx.com</text>
<g font-size="2.4">
<text x="219.4" y="197.4">PAGE09 Z7 Power</text>
<text x="219.4" y="202.6">AXU2CG开发板 Schematics</text>
</g>
<g font-size="2.3">
<text x="29.4" y="20.9">0.85V</text>
<text x="191.8" y="27.8">1.2V</text>
<text x="38.1" y="45.1">0.85V</text>
<text x="191.8" y="48.6">1.8V</text>
<text x="29.4" y="64.1">0.9V</text>
<text x="31.1" y="84.8">1.8V</text>
<text x="50.1" y="129.8">0.85V</text>
<text x="179.7" y="126.3">1.8V</text>
<text x="190" y="147">0.9V</text>
</g>
<g font-size="1.5">
<text x="22.5" y="23.9">VCC_PSINTFP</text>
<text x="86.4" y="27.3">VCC_PSINTFP</text>
<text x="141.7" y="29">PS_PLL</text>
<text x="179.7" y="27.3">PS_PLL</text>
<text x="95.1" y="34.2">AA15</text>
<text x="95.1" y="35.9">AA16</text>
<text x="132.5" y="34.2">T16</text>
<text x="132.5" y="35.9">T17</text>
<text x="22.5" y="41.1">VCC_PSINTLP</text>
<text x="95.1" y="37.7">AA17</text>
<text x="95.1" y="39.4">AA18</text>
<text x="95.1" y="41.1">AB16</text>
<text x="132.5" y="37.7">T18</text>
<text x="146.9" y="41.1">VCC_PSAUX</text>
<text x="224" y="41.1">A20</text>
<text x="246.5" y="41.1">P3</text>
<text x="76" y="42.9">VCC_PSINTLP</text>
<text x="96.2" y="42.8">Y15</text>
<text x="96.2" y="44.6">Y17</text>
<text x="132.5" y="44.6">U19</text>
<text x="132.5" y="46.3">U20</text>
<text x="224" y="42.8">A24</text>
<text x="224" y="44.6">A27</text>
<text x="224" y="46.3">A28</text>
<text x="246.5" y="46.3">P11</text>
<text x="246.5" y="42.8">P5</text>
<text x="246.5" y="44.6">P8</text>
<text x="96.2" y="49.7">V16</text>
<text x="96.2" y="51.5">V17</text>
<text x="96.2" y="53.2">V18</text>
<text x="132.5" y="48">V19</text>
<text x="132.5" y="49.7">W19</text>
<text x="179.7" y="48">VCC_PSAUX</text>
<text x="224" y="49.7">B17</text>
<text x="224" y="51.5">B21</text>
<text x="224" y="53.2">B25</text>
<text x="224.9" y="48">B2</text>
<text x="246.5" y="48">R1</text>
<text x="246.5" y="53.2">R15</text>
<text x="246.5" y="49.7">R2</text>
<text x="246.5" y="51.5">R5</text>
<text x="74.3" y="54.9">PS_AVCC</text>
<text x="95.7" y="54.9">W15</text>
<text x="95.7" y="56.6">W16</text>
<text x="95.7" y="58.4">W17</text>
<text x="223.9" y="58.4">C10</text>
<text x="224" y="54.9">B26</text>
<text x="224.8" y="56.6">C5</text>
<text x="246.5" y="54.9">R21</text>
<text x="246.5" y="56.6">R26</text>
<text x="246.5" y="58.4">T3</text>
<text x="22.5" y="61.8">PS_AVCC</text>
<text x="67.4" y="63.6">PS_AVTT</text>
<text x="96.1" y="63.6">D22</text>
<text x="96.2" y="61.8">B22</text>
<text x="223.9" y="60.1">C20</text>
<text x="223.9" y="61.8">C24</text>
<text x="223.9" y="63.6">C27</text>
<text x="223.9" y="65.3">C28</text>
<text x="246.5" y="63.6">T10</text>
<text x="246.5" y="65.3">T14</text>
<text x="246.5" y="60.1">T5</text>
<text x="246.5" y="61.8">T9</text>
<text x="96.1" y="68.7">C23</text>
<text x="96.1" y="70.5">D25</text>
<text x="96.2" y="67">A23</text>
<text x="223.9" y="68.7">D13</text>
<text x="223.9" y="70.5">D21</text>
<text x="224.8" y="67">D8</text>
<text x="246.5" y="67">T19</text>
<text x="246.5" y="68.7">U1</text>
<text x="246.5" y="70.5">U2</text>
<text x="96.2" y="72.2">E23</text>
<text x="223.9" y="72.2">D26</text>
<text x="224" y="73.9">E16</text>
<text x="224" y="75.6">E20</text>
<text x="224" y="77.4">E24</text>
<text x="246.5" y="73.9">U11</text>
<text x="246.5" y="75.6">U17</text>
<text x="246.5" y="77.4">U22</text>
<text x="246.5" y="72.2">U6</text>
<text x="224" y="79.1">E27</text>
<text x="224" y="80.8">E28</text>
<text x="225" y="82.6">F4</text>
<text x="246.5" y="79.1">U27</text>
<text x="246.5" y="80.8">V3</text>
<text x="246.5" y="82.6">V7</text>
<text x="22.5" y="84.3">PS_AVTT</text>
<text x="224.1" y="86">F19</text>
<text x="224.1" y="87.7">F21</text>
<text x="224.1" y="89.5">F25</text>
<text x="225" y="84.3">F9</text>
<text x="246.5" y="84.3">V13</text>
<text x="246.5" y="86">V15</text>
<text x="246.5" y="87.7">W1</text>
<text x="246.5" y="89.5">W2</text>
<text x="224.1" y="91.2">F26</text>
<text x="224.7" y="92.9">G2</text>
<text x="224.7" y="94.6">G7</text>
<text x="246.5" y="92.9">W18</text>
<text x="246.5" y="94.6">W23</text>
<text x="246.5" y="91.2">W6</text>
<text x="223.8" y="96.4">G12</text>
<text x="223.8" y="98.1">G22</text>
<text x="223.8" y="99.8">G23</text>
<text x="223.8" y="101.6">G24</text>
<text x="246.5" y="99.8">Y11</text>
<text x="246.5" y="101.6">Y16</text>
<text x="246.5" y="96.4">Y3</text>
<text x="246.5" y="98.1">Y7</text>
<text x="223.8" y="103.3">G27</text>
<text x="223.8" y="105">G28</text>
<text x="223.9" y="106.7">H10</text>
<text x="246.5" y="105">AA1</text>
<text x="246.5" y="106.7">AA4</text>
<text x="246.5" y="103.3">AH5</text>
<text x="223.9" y="108.5">H15</text>
<text x="223.9" y="110.2">H25</text>
<text x="224.3" y="113.6">J13</text>
<text x="225.2" y="111.9">J8</text>
<text x="246.5" y="108.5">AA5</text>
<text x="246.5" y="110.2">AA6</text>
<text x="246.5" y="111.9">AA9</text>
<text x="246.5" y="113.6">AB12</text>
<text x="224.3" y="115.4">J18</text>
<text x="224.3" y="117.1">J23</text>
<text x="224.9" y="118.8">K6</text>
<text x="246.5" y="115.4">AA19</text>
<text x="246.5" y="117.1">AA2</text>
<text x="246.5" y="118.8">AA24</text>
<text x="171" y="125.8">VCCAUX</text>
<text x="224" y="120.5">K11</text>
<text x="224" y="122.3">K16</text>
<text x="224" y="124">K21</text>
<text x="224" y="125.7">K26</text>
<text x="246.5" y="124">AA3</text>
<text x="246.5" y="120.5">AB27</text>
<text x="246.5" y="122.3">AC15</text>
<text x="246.5" y="125.7">AC20</text>
<text x="32.9" y="129.2">VCCINT</text>
<text x="86.4" y="127.5">VCCINT</text>
<text x="143.4" y="127.5">VCCAUX</text>
<text x="224.2" y="129.2">L24</text>
<text x="224.6" y="130.9">M1</text>
<text x="225.1" y="127.5">L9</text>
<text x="246.5" y="127.5">AC25</text>
<text x="246.5" y="129.2">AD18</text>
<text x="246.5" y="130.9">AD3</text>
<text x="97.8" y="136.1">N11</text>
<text x="97.8" y="137.8">N13</text>
<text x="136" y="137.8">M16</text>
<text x="136" y="136.1">N16</text>
<text x="224.6" y="132.7">M2</text>
<text x="224.6" y="134.4">M3</text>
<text x="224.6" y="136.1">M4</text>
<text x="224.6" y="137.8">M5</text>
<text x="246.5" y="132.7">AE1</text>
<text x="246.5" y="134.4">AE11</text>
<text x="246.5" y="136.1">AE21</text>
<text x="246.5" y="137.8">AE26</text>
<text x="97.8" y="139.6">N15</text>
<text x="97.9" y="141.3">P10</text>
<text x="97.9" y="143">P14</text>
<text x="223.7" y="141.3">M22</text>
<text x="223.7" y="143">M27</text>
<text x="224.6" y="139.6">M7</text>
<text x="246.5" y="139.6">AE6</text>
<text x="246.5" y="141.3">AF14</text>
<text x="246.5" y="143">AF19</text>
<text x="97.8" y="146.5">R10</text>
<text x="97.8" y="148.2">R11</text>
<text x="97.8" y="149.9">R14</text>
<text x="97.9" y="144.7">P15</text>
<text x="136" y="144.7">M13</text>
<text x="136" y="146.5">M14</text>
<text x="136" y="148.2">M15</text>
<text x="148.6" y="149.9">PL_VCU_0V9</text>
<text x="171" y="146.5">PL_VCU_0V9</text>
<text x="223.9" y="146.5">N10</text>
<text x="223.9" y="148.2">N12</text>
<text x="223.9" y="149.9">N14</text>
<text x="224.8" y="144.7">N5</text>
<text x="246.5" y="144.7">AF4</text>
<text x="246.5" y="146.5">AF9</text>
<text x="246.5" y="148.2">AG2</text>
<text x="246.5" y="149.9">AG22</text>
<text x="32.9" y="153.4">VCCINT</text>
<text x="97.8" y="155.1">U10</text>
<text x="98" y="151.6">T11</text>
<text x="98" y="153.4">T15</text>
<text x="136" y="155.1">V20</text>
<text x="223.9" y="151.6">N20</text>
<text x="223.9" y="153.4">N25</text>
<text x="246.5" y="151.6">AG27</text>
<text x="97.8" y="156.8">U14</text>
<text x="97.8" y="158.6">U15</text>
<text x="97.9" y="160.3">V10</text>
<text x="136" y="158.6">U21</text>
<text x="136" y="156.8">V21</text>
<text x="136" y="160.3">W21</text>
<text x="97.9" y="162">V11</text>
<text x="97.9" y="163.7">V12</text>
<text x="97.9" y="165.5">V14</text>
<text x="136" y="162">Y21</text>
<text x="136" y="167.2">M11</text>
<text x="152" y="163.8">VCCINT</text>
<text x="171" y="162">VCCINT</text>
<text x="97.7" y="168.9">M10</text>
<text x="98.1" y="172.4">L10</text>
<text x="98.5" y="170.6">M9</text>
<text x="136" y="170.6">L11</text>
<text x="136" y="172.4">L12</text>
<text x="136" y="168.9">M12</text>
<text x="97.9" y="174.1">K10</text>
<text x="212.5" y="194.9">Title</text>
<text x="212.5" y="200">Size</text>
<text x="219.4" y="200">Document Number</text>
<text x="269.5" y="200">Rev</text>
<text x="271.2" y="201.8">1.0</text>
<text x="212.5" y="205.2">Date:</text>
<text x="221.5" y="205.2">Friday, September 11, 2020</text>
<text x="247" y="205.2">Sheet</text>
<text x="255.7" y="205.2">9</text>
<text x="260.9" y="205.2">of</text>
<text x="266" y="205.2">25</text>
</g>
<g font-size="1.5" fill="#000080">
<text x="101.1" y="29">U1-17</text>
<text x="25.9" y="32.5">C41</text>
<text x="25.9" y="34.2">100uF</text>
<text x="34.6" y="32.5">C42</text>
<text x="34.6" y="34.2">4.7uF</text>
<text x="183.1" y="35.9">C43</text>
<text x="190" y="35.9">C44</text>
<text x="183.1" y="37.7">100uF</text>
<text x="190" y="37.7">4.7uF</text>
<text x="228.9" y="37.7">U1-19</text>
<text x="25.9" y="49.8">C47</text>
<text x="25.9" y="51.5">100uF</text>
<text x="34.6" y="49.8">C45</text>
<text x="34.6" y="51.5">4.7uF</text>
<text x="183.1" y="56.7">C48</text>
<text x="183.1" y="58.4">100uF</text>
<text x="190" y="56.7">C46</text>
<text x="190" y="58.4">4.7uF</text>
<text x="25.9" y="70.5">C49</text>
<text x="32.9" y="70.5">C50</text>
<text x="39.8" y="70.5">C51</text>
<text x="25.9" y="72.2">4.7uF</text>
<text x="32.9" y="72.2">470nF</text>
<text x="39.8" y="72.2">470nF</text>
<text x="117.5" y="77.4">XCZU2CG-SFVC784-1-I</text>
<text x="25.9" y="92.9">C52</text>
<text x="25.9" y="94.7">4.7uF</text>
<text x="32.9" y="92.9">C53</text>
<text x="32.9" y="94.7">470nF</text>
<text x="39.8" y="92.9">C54</text>
<text x="39.8" y="94.7">470nF</text>
<text x="102.8" y="130.9">U1-18</text>
<text x="36.3" y="136.1">C59</text>
<text x="43.2" y="136.1">C60</text>
<text x="174.5" y="134.4">C55</text>
<text x="174.5" y="136.1">47uF</text>
<text x="181.4" y="134.4">C56</text>
<text x="181.4" y="136.1">4.7uF</text>
<text x="188.3" y="134.4">C57</text>
<text x="188.3" y="136.1">4.7uF</text>
<text x="25.9" y="141.3">EEF-GX0D471R EEF-GX0D471R 100uF</text>
<text x="50.1" y="139.6">C58</text>
<text x="57" y="139.6">C608</text>
<text x="57" y="141.3">100uF</text>
<text x="65.7" y="139.6">C609</text>
<text x="65.7" y="141.3">100uF</text>
<text x="74.3" y="139.6">C63</text>
<text x="74.3" y="141.3">4.7uF</text>
<text x="174.5" y="153.4">C182</text>
<text x="174.5" y="155.1">47uF</text>
<text x="179.7" y="155.1">4.7uF</text>
<text x="181.4" y="153.4">C183</text>
<text x="186.6" y="155.1">4.7uF</text>
<text x="188.3" y="153.4">C184</text>
<text x="193.5" y="155.1">1uF</text>
<text x="195.2" y="153.4">C185</text>
<text x="200.4" y="155.1">1uF</text>
<text x="202.1" y="153.4">C738</text>
<text x="231.5" y="156.8">XCZU2CG-SFVC784-1-I</text>
<text x="36.3" y="162">C322</text>
<text x="36.3" y="163.8">47uF</text>
<text x="43.2" y="162">C65</text>
<text x="43.2" y="163.8">4.7uF</text>
<text x="174.5" y="170.7">C66</text>
<text x="174.5" y="172.4">47uF</text>
<text x="181.4" y="170.7">C67</text>
<text x="181.4" y="172.4">4.7uF</text>
<text x="119.2" y="179.3">XCZU2CG-SFVC784-1-I</text>
</g>
<g font-size="1.5" fill="#004080">
<text x="101.1" y="35.2">VCC_PSINTFP</text>
<text x="121.3" y="35.2">VCC_PSPLL</text>
<text x="101.1" y="37">VCC_PSINTFP</text>
<text x="101.1" y="38.7">VCC_PSINTFP</text>
<text x="101.1" y="40.4">VCC_PSINTFP</text>
<text x="121.3" y="37">VCC_PSPLL</text>
<text x="121.3" y="38.7">VCC_PSPLL</text>
<text x="101.1" y="42.2">VCC_PSINTFP</text>
<text x="101.1" y="43.9">VCC_PSINTFP</text>
<text x="101.1" y="45.6">VCC_PSINTFP</text>
<text x="120.8" y="45.6">VCC_PSAUX</text>
<text x="120.8" y="47.3">VCC_PSAUX</text>
<text x="228.9" y="42.2">GND</text>
<text x="228.9" y="43.9">GND</text>
<text x="228.9" y="45.6">GND</text>
<text x="228.9" y="47.3">GND</text>
<text x="240.9" y="47.3">GND</text>
<text x="240.9" y="42.2">GND</text>
<text x="240.9" y="43.9">GND</text>
<text x="240.9" y="45.6">GND</text>
<text x="101.1" y="50.8">VCC_PSINTLP</text>
<text x="101.1" y="52.5">VCC_PSINTLP</text>
<text x="120.8" y="49.1">VCC_PSAUX</text>
<text x="120.8" y="50.8">VCC_PSAUX</text>
<text x="228.9" y="50.8">GND</text>
<text x="228.9" y="49.1">GND</text>
<text x="228.9" y="52.5">GND</text>
<text x="240.9" y="49.1">GND</text>
<text x="240.9" y="50.8">GND</text>
<text x="240.9" y="52.5">GND</text>
<text x="101.1" y="54.3">VCC_PSINTLP</text>
<text x="101.1" y="56">VCC_PSINTLP</text>
<text x="101.1" y="57.7">VCC_PSINTLP</text>
<text x="101.1" y="59.4">VCC_PSINTLP</text>
<text x="228.9" y="54.3">GND</text>
<text x="228.9" y="56">GND</text>
<text x="228.9" y="59.4">GND</text>
<text x="228.9" y="57.7">GND</text>
<text x="240.9" y="54.3">GND</text>
<text x="240.9" y="56">GND</text>
<text x="240.9" y="57.7">GND</text>
<text x="240.9" y="59.4">GND</text>
<text x="101.1" y="62.9">PS_MGTRAVCC</text>
<text x="101.1" y="64.6">PS_MGTRAVCC</text>
<text x="228.9" y="61.2">GND</text>
<text x="228.9" y="62.9">GND</text>
<text x="228.9" y="64.6">GND</text>
<text x="240.9" y="64.6">GND</text>
<text x="240.9" y="61.2">GND</text>
<text x="240.9" y="62.9">GND</text>
<text x="101.1" y="68.1">PS_MGTRAVTT</text>
<text x="101.1" y="69.8">PS_MGTRAVTT</text>
<text x="101.1" y="71.5">PS_MGTRAVTT</text>
<text x="228.9" y="66.3">GND</text>
<text x="228.9" y="69.8">GND</text>
<text x="228.9" y="71.5">GND</text>
<text x="228.9" y="68.1">GND</text>
<text x="240.9" y="66.3">GND</text>
<text x="240.9" y="68.1">GND</text>
<text x="240.9" y="69.8">GND</text>
<text x="240.9" y="71.5">GND</text>
<text x="101.1" y="73.3">PS_MGTRAVTT</text>
<text x="228.9" y="73.3">GND</text>
<text x="228.9" y="75">GND</text>
<text x="228.9" y="76.7">GND</text>
<text x="240.9" y="75">GND</text>
<text x="240.9" y="76.7">GND</text>
<text x="240.9" y="73.3">GND</text>
<text x="228.9" y="78.4">GND</text>
<text x="228.9" y="80.2">GND</text>
<text x="228.9" y="81.9">GND</text>
<text x="228.9" y="83.6">GND</text>
<text x="240.9" y="78.4">GND</text>
<text x="240.9" y="80.2">GND</text>
<text x="240.9" y="81.9">GND</text>
<text x="240.9" y="83.6">GND</text>
<text x="228.9" y="87.1">GND</text>
<text x="228.9" y="88.8">GND</text>
<text x="228.9" y="85.3">GND</text>
<text x="240.9" y="85.3">GND</text>
<text x="240.9" y="87.1">GND</text>
<text x="240.9" y="88.8">GND</text>
<text x="228.9" y="90.5">GND</text>
<text x="228.9" y="92.2">GND</text>
<text x="228.9" y="94">GND</text>
<text x="228.9" y="95.7">GND</text>
<text x="240.9" y="94">GND</text>
<text x="240.9" y="90.5">GND</text>
<text x="240.9" y="95.7">GND</text>
<text x="240.9" y="92.2">GND</text>
<text x="228.9" y="97.4">GND</text>
<text x="228.9" y="99.2">GND</text>
<text x="228.9" y="100.9">GND</text>
<text x="240.9" y="100.9">GND</text>
<text x="240.9" y="97.4">GND</text>
<text x="240.9" y="99.2">GND</text>
<text x="228.9" y="102.6">GND</text>
<text x="228.9" y="104.3">GND</text>
<text x="228.9" y="106.1">GND</text>
<text x="228.9" y="107.8">GND</text>
<text x="240.9" y="106.1">GND</text>
<text x="240.9" y="107.8">GND</text>
<text x="240.9" y="104.3">GND</text>
<text x="240.9" y="102.6">GND</text>
<text x="228.9" y="109.5">GND</text>
<text x="228.9" y="111.3">GND</text>
<text x="228.9" y="113">GND</text>
<text x="240.9" y="109.5">GND</text>
<text x="240.9" y="111.3">GND</text>
<text x="240.9" y="113">GND</text>
<text x="228.9" y="114.7">GND</text>
<text x="228.9" y="116.4">GND</text>
<text x="228.9" y="118.2">GND</text>
<text x="228.9" y="119.9">GND</text>
<text x="240.9" y="116.4">GND</text>
<text x="240.9" y="118.2">GND</text>
<text x="240.9" y="119.9">GND</text>
<text x="240.9" y="114.7">GND</text>
<text x="228.9" y="121.6">GND</text>
<text x="228.9" y="123.3">GND</text>
<text x="228.9" y="125.1">GND</text>
<text x="240.9" y="125.1">GND</text>
<text x="240.9" y="121.6">GND</text>
<text x="240.9" y="123.3">GND</text>
<text x="228.9" y="126.8">GND</text>
<text x="228.9" y="130.2">GND</text>
<text x="228.9" y="128.5">GND</text>
<text x="228.9" y="132">GND</text>
<text x="240.9" y="126.8">GND</text>
<text x="240.9" y="128.5">GND</text>
<text x="240.9" y="130.2">GND</text>
<text x="240.9" y="132">GND</text>
<text x="102.8" y="137.2">VCCINT</text>
<text x="127.3" y="137.2">VCCAUX</text>
<text x="228.9" y="133.7">GND</text>
<text x="228.9" y="135.4">GND</text>
<text x="228.9" y="137.2">GND</text>
<text x="240.9" y="133.7">GND</text>
<text x="240.9" y="135.4">GND</text>
<text x="240.9" y="137.2">GND</text>
<text x="102.8" y="138.9">VCCINT</text>
<text x="102.8" y="140.6">VCCINT</text>
<text x="102.8" y="142.3">VCCINT</text>
<text x="127.3" y="138.9">VCCAUX</text>
<text x="228.9" y="142.3">GND</text>
<text x="228.9" y="138.9">GND</text>
<text x="228.9" y="140.6">GND</text>
<text x="240.9" y="138.9">GND</text>
<text x="240.9" y="140.6">GND</text>
<text x="240.9" y="142.3">GND</text>
<text x="102.8" y="144.1">VCCINT</text>
<text x="102.8" y="145.8">VCCINT</text>
<text x="102.8" y="147.5">VCCINT</text>
<text x="102.8" y="149.2">VCCINT</text>
<text x="124.7" y="145.8">VCCAUX_IO</text>
<text x="124.7" y="147.5">VCCAUX_IO</text>
<text x="124.7" y="149.2">VCCAUX_IO</text>
<text x="228.9" y="144.1">GND</text>
<text x="228.9" y="147.5">GND</text>
<text x="228.9" y="149.2">GND</text>
<text x="228.9" y="145.8">GND</text>
<text x="240.9" y="144.1">GND</text>
<text x="240.9" y="145.8">GND</text>
<text x="240.9" y="147.5">GND</text>
<text x="240.9" y="149.2">GND</text>
<text x="102.8" y="151">VCCINT</text>
<text x="102.8" y="152.7">VCCINT</text>
<text x="102.8" y="154.4">VCCINT</text>
<text x="228.9" y="151">GND</text>
<text x="228.9" y="152.7">GND</text>
<text x="228.9" y="154.4">GND</text>
<text x="240.9" y="151">GND</text>
<text x="240.9" y="152.7">GND</text>
<text x="102.8" y="156.1">VCCINT</text>
<text x="102.8" y="157.9">VCCINT</text>
<text x="102.8" y="159.6">VCCINT</text>
<text x="102.8" y="161.3">VCCINT</text>
<text x="123.8" y="159.6">VCCINT_VCU</text>
<text x="123.8" y="156.1">VCCINT_VCU</text>
<text x="123.8" y="157.9">VCCINT_VCU</text>
<text x="123.8" y="161.3">VCCINT_VCU</text>
<text x="102.8" y="163.1">VCCINT</text>
<text x="102.8" y="164.8">VCCINT</text>
<text x="102.8" y="166.5">VCCINT</text>
<text x="123.8" y="163.1">VCCINT_VCU</text>
<text x="102.8" y="173.4">VCCINT_IO</text>
<text x="102.8" y="170">VCCINT_IO</text>
<text x="102.8" y="171.7">VCCINT_IO</text>
<text x="126" y="171.7">VCCBRAM</text>
<text x="126" y="173.4">VCCBRAM</text>
<text x="126" y="168.3">VCCBRAM</text>
<text x="126" y="170">VCCBRAM</text>
<text x="102.8" y="175.2">VCCINT_IO</text>
</g>
<g font-size="1.4" fill="#00f">
<text x="35.1" y="137.8">+</text>
<text x="42" y="137.8">+</text>
</g>
<g font-size="1.2">
<text x="29.1" y="1.3">5</text>
<text x="83.6" y="1.3">4</text>
<text x="138.2" y="1.3">3</text>
<text x="192.8" y="1.3">2</text>
<text x="247.4" y="1.3">1</text>
<text x=".5" y="28.3">D</text>
<text x="275.1" y="28.3">D</text>
<text x=".5" y="79.2">C</text>
<text x="275.1" y="79.2">C</text>
<text x=".5" y="130.2">B</text>
<text x="275.1" y="130.2">B</text>
<text x=".5" y="181.1">A</text>
<text x="275.1" y="181.1">A</text>
<text x="29.1" y="206.8">5</text>
<text x="83.6" y="206.8">4</text>
<text x="138.2" y="206.8">3</text>
<text x="192.8" y="206.8">2</text>
<text x="247.4" y="206.8">1</text>
</g>
</svg>
